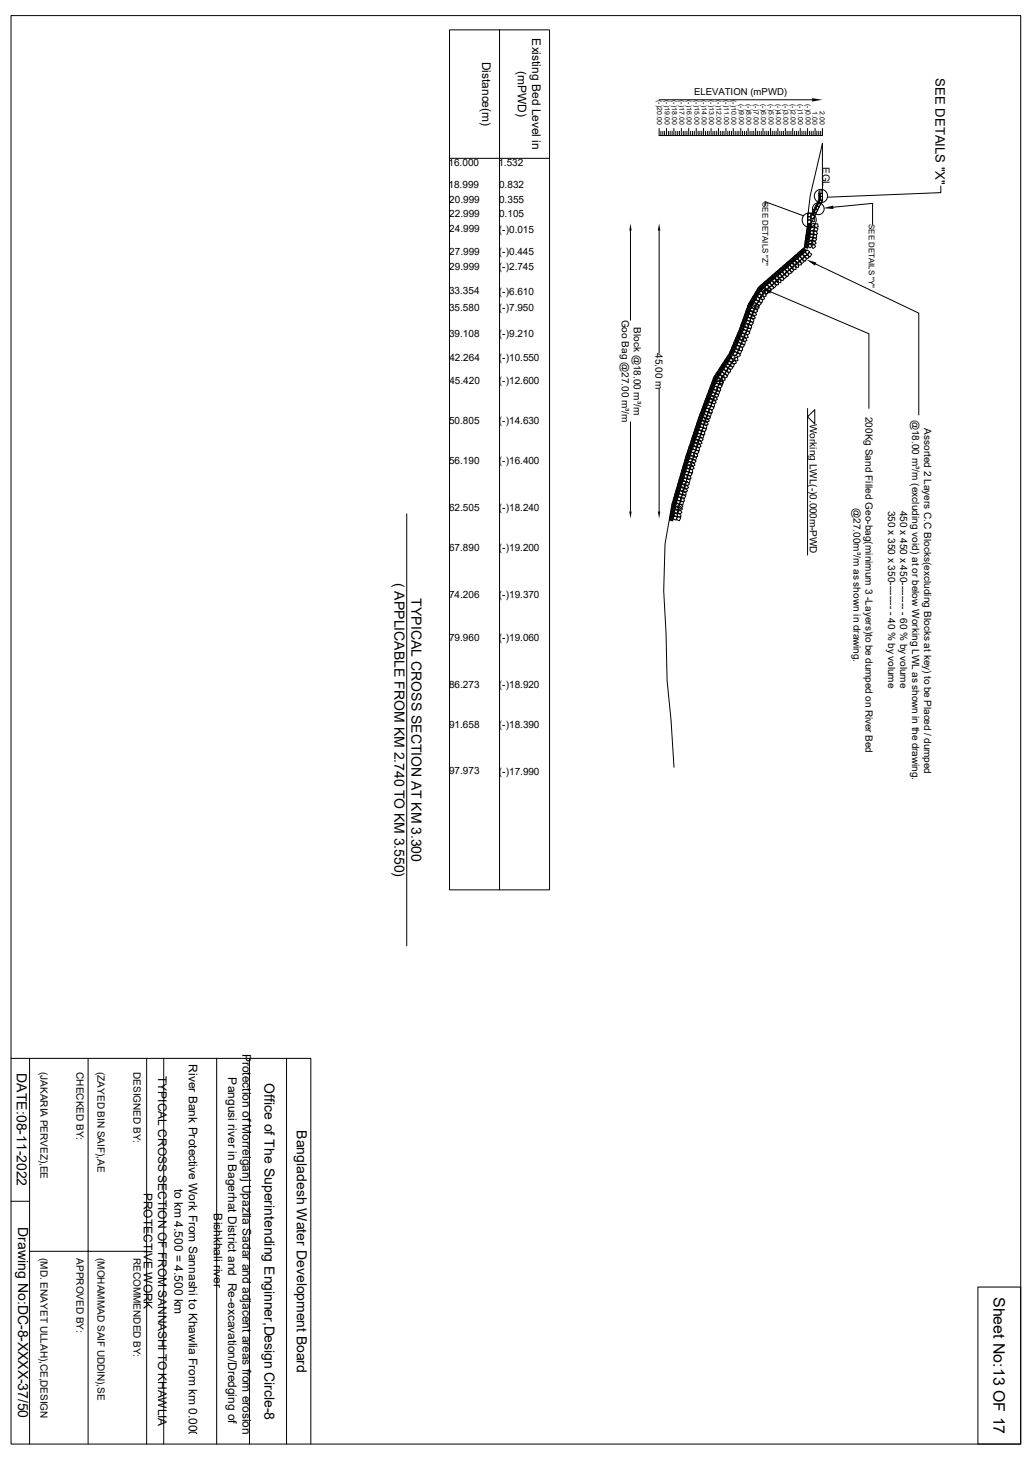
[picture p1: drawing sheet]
<svg xmlns="http://www.w3.org/2000/svg" width="297mm" height="420mm" viewBox="0 0 297 420" stroke-linecap="round" stroke-linejoin="round" font-family="sans-serif">
<g fill="none" stroke="#000" stroke-width=".29">
<path d="M3.2 4.5h290.6v410.9h-290.6zM129.4 8.6h28.8v247.4h-28.8zM143.8 8.6v247.4M189.7 37v2h47v-2M189.7 28.7h44M190.2 37.8v1.2M190.8 37.8v1.2M191.3 37.8v1.2M191.8 37v2M192.4 37.8v1.2M192.9 37.8v1.2M193.4 37.8v1.2"/>
<path d="M193.9 37v2M194.5 37.8v1.2M195 37.8v1.2M195.5 37.8v1.2M196.1 37v2M196.6 37.8v1.2M197.1 37.8v1.2M197.7 37.8v1.2M198.2 37v2M198.8 37.8v1.2M199.3 37.8v1.2M199.8 37.8v1.2"/>
<path d="M200.4 37v2M200.9 37.8v1.2M201.4 37.8v1.2M202 37.8v1.2M202.5 37v2M203 37.8v1.2M203.6 37.8v1.2M204.1 37.8v1.2M204.6 37v2M205.2 37.8v1.2M205.7 37.8v1.2M206.2 37.8v1.2"/>
<path d="M206.8 37v2M207.3 37.8v1.2M207.9 37.8v1.2M208.4 37.8v1.2M208.9 37v2M209.5 37.8v1.2M210 37.8v1.2M210.5 37.8v1.2M211 37v2M211.6 37.8v1.2M212.1 37.8v1.2M212.6 37.8v1.2"/>
<path d="M213.2 37v2M213.7 37.8v1.2M214.2 37.8v1.2M214.8 37.8v1.2M215.3 37v2M215.9 37.8v1.2M216.4 37.8v1.2M216.9 37.8v1.2M217.5 37v2M218 37.8v1.2M218.5 37.8v1.2M219.1 37.8v1.2"/>
<path d="M219.6 37v2M220.1 37.8v1.2M220.7 37.8v1.2M221.2 37.8v1.2M221.7 37v2M222.2 37.8v1.2M222.8 37.8v1.2M223.4 37.8v1.2M223.9 37v2M224.4 37.8v1.2M225 37.8v1.2M225.5 37.8v1.2"/>
<path d="M226 37v2M226.5 37.8v1.2M227.1 37.8v1.2M227.6 37.8v1.2M228.1 37v2M228.7 37.8v1.2M229.2 37.8v1.2M229.7 37.8v1.2M230.3 37v2M230.8 37.8v1.2M231.4 37.8v1.2M231.9 37.8v1.2"/>
<path d="M232.4 37v2M233 37.8v1.2M233.5 37.8v1.2M234 37.8v1.2M234.6 37v2M235.1 37.8v1.2M235.6 37.8v1.2M236.2 37.8v1.2M129.4 45.6h28.8M220.2 59.1l-.1-1.1 11.1 4.1M235.7 55.6l-.1 1.8-2.2 4.4M235.7 54.9h1v.7h-.6v.9h.6v1h-.6v-1h.6v-.9h-1z"/>
<path d="M235.8 55.6v1.8l-2.2 4.4M236.1 55.6v1.9l-2.3 4.3M236.1 57.5l.5 .3-.4 .8-.6-.3-.4 .9 .6 .3-.5 .9-.5-.3-.5 .8 .6 .3-.4 .9-.6-.3 .4-.9 .6 .3 .4-.8-.5-.3 .4-.9 .6 .3 .4-.9-.6-.3zM236.7 41.3l-3.5 15-.8 8.5-.9 6.4-13.2 11.4-2.9 4.8-2.7 7.6-2.8 6.7-4.4 6.7-4.3 11.5-3.8 11.5-4 13.5-2 11.6-.4 13.5 .7 12.2 .3 13.5 1.1 11.6 .9 13.4M236.7 55.6l-.1 2.2-4.2 8.4M236.7 41.2v16.5M239.8 59.6l11.3-1.1v6.1M270.8 53.5v1.9l-32.7 1.3M181.4 66.3v25.8M189.7 66.3v35.3M222.1 79.4l.7-.5a.94 .94 0 0 1-.9 .9zM222.3 79.7l.8-.5a.94 .94 0 0 1-1 .9z"/>
<path d="M222.5 79.9l.8-.5a.94 .94 0 0 1-1 .9zM223.2 78.4l.7-.5a.94 .94 0 0 1-.9 .9zM223.2 79.6h1l-.1 1h-1zM223.4 78.7l.7-.5a.94 .94 0 0 1-.9 .9zM223.6 79l.8-.5a.94 .94 0 0 1-1 .9zM223.8 79.1l.9-.2 .2 .9-.9 .2zM224.2 77.5l.8-.5a.94 .94 0 0 1-1 .9zM224.4 78.8l.7-.7 .7 .8-.8 .6zM224.4 79.8l1-.2 .2 1-1 .2zM224.5 77.8l.7-.5a.94 .94 0 0 1-.9 .9zM224.7 78.1l.7-.5a.94 .94 0 0 1-.9 .8zM225 79.5l.8-.6 .6 .7-.7 .6z"/>
<path d="M225.5 76.4l.5-.3a.94 .94 0 0 1-.9 .9zM225.5 77.6l.9 .3-.3 .9-.9-.3zM225.6 76.9l.7-.5a.94 .94 0 0 1-1 .9zM225.8 77.1l.7-.5a.94 .94 0 0 1-.9 .9zM225.9 77.3l.9-.4 .4 .9-.9 .4zM226.1 78.3l1 .3-.4 .9-.9-.3zM226.4 75.6l.7-.5a.94 .94 0 0 1-.9 .9zM226.5 78.1l.9-.5 .4 .9-.9 .5zM226.8 75.8l.5-.4a.94 .94 0 0 1-.9 .9zM226.9 76.2l.7-.5a.94 .94 0 0 1-.9 .9zM227.1 76.3l.8 .5-.5 .8-.8-.5zM227.5 74.7l.7-.5a.94 .94 0 0 1-1 .9z"/>
<path d="M227.5 75.8l1 .1-.1 .9h-.9zM227.7 75l.7-.5a.94 .94 0 0 1-.9 .9zM227.8 77l.8 .6-.6 .7-.8-.5zM227.9 75.3l.7-.5a.94 .94 0 0 1-.9 .8zM228.2 76.5l1 .1-.1 1-1-.1zM228.3 75.2h.9v1l-1-.1zM228.5 73.8l.7-.5a.94 .94 0 0 1-.9 .9zM228.8 74l.7-.5a.94 .94 0 0 1-.9 .9zM228.9 74.7l.9-.2 .2 .9-.9 .2zM228.9 75.9h1l-.1 1-.9-.1zM229 74.3l.7-.5a.94 .94 0 0 1-.9 .9zM229.5 74.4l.7-.7 .6 .8-.7 .6z"/>
<path d="M229.5 75.4l1-.2 .1 1-.9 .1zM229.6 72.9l.7-.6a.94 .94 0 0 1-.9 .9zM229.8 73.1l.7-.5a.94 .94 0 0 1-.9 .9zM230.1 73.4l.7-.5a.94 .94 0 0 1-.9 .9zM230.1 75.1l.7-.6 .7 .7-.7 .6zM230.6 73.2l.9 .3-.3 .9-.9-.3zM230.7 71.9l.7-.5a.94 .94 0 0 1-.9 .9zM230.9 72.2l.7-.5a.94 .94 0 0 1-.9 .9zM231 72.9l.9-.4 .4 .9-.9 .4zM231.1 72.5l.8-.5a.94 .94 0 0 1-1 .9zM231.2 73.9l1 .3-.4 .9-.9-.3zM231.6 73.7l.9-.5 .4 .9-.9 .4z"/>
<path d="M231.8 70h.1a.92 .92 0 0 1-.3 1.2zM232 68.6h.1a.92 .92 0 0 1-.3 1.2zM232.2 70.1h.1a.92 .92 0 0 1-.4 1.2zM232.2 67.2h.1a.92 .92 0 0 1-.3 1.2zM232.2 71.8l.8 .6-.5 .8-.8-.6zM232.3 68.6l.2 .1a.92 .92 0 0 1-.4 1.1zM232.4 65.8h.1a.92 .92 0 0 1-.3 1.2zM232.4 63.3h1v1h-1zM232.4 62.4h1v.9h-1zM232.4 61.4h1v1h-1zM232.5 70.6l.7-.6 .6 .8-.8 .5zM232.5 67.2l.2 .1a.92 .92 0 0 1-.4 1.2z"/>
<path d="M232.5 70.1h.1a.92 .92 0 0 1-.3 1.2zM232.6 64.3l.1 .1a.92 .92 0 0 1-.3 1.2zM232.6 69.6l.8-.6 .5 .8-.7 .6zM232.7 68.7h.1a.92 .92 0 0 1-.3 1.2zM232.7 65.8l.2 .1a.92 .92 0 0 1-.4 1.2zM232.8 72.6l.8 .5-.5 .8-.8-.5zM232.9 67.3h.1a.92 .92 0 0 1-.3 1.2zM233 64.4l.1 .1a.92 .92 0 0 1-.4 1.2zM233 66.6l.9-.3 .4 .8-.9 .4zM233.1 65.8l.1 .1a.92 .92 0 0 1-.3 1.2zM233.1 67.3l1 .1-.2 1-.9-.2zM233.3 64.5h.1a.92 .92 0 0 1-.3 1.2z"/>
<path d="M233.3 68.1l.8 .6-.6 .8-.8-.7zM233.4 64.5l.9-.2 .2 .9-.9 .2zM233.4 62.8h1v1h-1zM233.4 61.8h1v1h-1zM233.4 70.7l.8-.6 .5 .8-.7 .6zM233.6 65.3l.8 .4-.3 .8-.9-.3zM233.6 69.8l.7-.6 .6 .8-.8 .5zM234 66.7l.9-.3 .3 .9-.8 .3zM234.1 67.4l.9 .2-.1 .9-1-.1zM234.3 68.2l.7 .6-.6 .8-.7-.6zM234.4 64.5l.9-.2 .2 1-1 .1zM234.5 65.4l.9 .4-.4 .9-.9-.4z"/>
<path d="M234.7 75.9l29.7 14.2v29.3M210.9 99.4l.2-.1v.5l-.5 .8zM211.2 99.6l.2-.2v.5l-.5 .8zM211.5 98.1l.1-.1v.5l-.5 .8zM211.5 99.7l.2-.1v.5l-.5 .8zM211.8 98.3l.2-.1v.4l-.5 .8zM211.8 99.5l.9-.1 .2 1-1 .1zM212 96.8l.2-.1v.5l-.5 .8zM212.1 98.4l.2-.1v.5l-.5 .8zM212.3 97l.2-.1v.4l-.5 .8zM212.6 95.5l.1-.1v.4l-.5 .8zM212.6 98.4l.8 .6-.6 .7-.8-.6z"/>
<path d="M212.6 97.6l1 .2-.1 .9-1-.1zM212.7 97.1l.2-.1v.5l-.6 .8zM212.7 99.9l.9-.1 .1 1-.9 .1zM212.8 97l.9-.3 .4 .9-.9 .3zM212.9 95.7l.2-.2v.5l-.5 .8zM213.1 94.2l.1-.1 .1 .4-.5 .8zM213.2 96.1l.9-.3 .4 .9-.9 .3zM213.2 95.8l.2-.1v.4l-.5 .8zM213.4 94.3l.2-.1v.4l-.5 .9zM213.5 98.8l.7 .6-.5 .7-.8-.6zM213.5 92.8l.2-.1v.4l-.4 .9zM213.5 95.4l.8-.6 .6 .7-.7 .6z"/>
<path d="M213.5 98l1 .2-.1 .9-1-.1zM213.7 97.4l.9-.3 .4 .9-.9 .3zM213.7 94.4l.2-.1 .1 .4-.5 .9zM213.9 93l.1-.2 .1 .5-.5 .8zM214 91.5l.2-.1v.4l-.4 .9zM214.1 96.5l.9-.3 .3 .9-.9 .3zM214.2 93.1l.2-.1v.4l-.4 .8zM214.2 93.9l1 .3-.4 1-.8-.4zM214.3 93.3l1-.2 .1 .9-.9 .2zM214.4 91.7l.1-.2 .1 .4-.5 .9zM214.5 95.7l.7-.6 .6 .7-.7 .6zM214.5 90.2l.2-.2v.5l-.5 .8z"/>
<path d="M214.7 91.8l.2-.1v.4l-.4 .8zM214.8 90.3l.2-.1 .1 .4-.5 .8zM215 88.8l.1-.1 .1 .4-.5 .9zM215.1 91.3l.9 .1-.1 .9-.9-.1zM215.1 92.1l.8 .5-.6 .8-.8-.6zM215.2 90.4l.1-.1 .1 .4-.5 .9zM215.2 94.2l.9 .4-.4 .9-.9-.3zM215.2 90.7l.9-.4 .4 .8-.9 .5zM215.2 93.6l1-.2 .1 1-.9 .1zM215.3 88.9l.2-.1v.4l-.4 .9zM215.4 87.5l.2-.1v.4l-.4 .8zM215.5 89.8l.9-.4 .4 .9-.9 .3z"/>
<path d="M215.6 89.1l.2-.2 .1 .5-.5 .8zM215.8 87.6l.1-.1 .1 .4-.5 .9zM215.8 89.1l.7-.7 .7 .8-.7 .6zM216 91.6l1 .1-.1 1-1-.1zM216 92.4l.8 .5-.6 .8-.8-.5zM216.1 91l.9-.4 .4 .9-.9 .4zM216.2 86.3h.2l-.7 1.1zM216.2 87.8l.1-.2 .1 .5-.5 .8zM216.5 86.5l.2-.1-.7 1.1zM216.5 90.1l.8-.4 .4 .9-.9 .4zM216.5 87.6l.9 .3-.3 .9-.9-.3zM216.7 87.1l.9 .1v.9h-1z"/>
<path d="M216.7 89.4l.8-.7 .6 .8-.8 .6zM216.8 86.7h.2l-.7 1.1zM216.9 85.1l.2-.1-.7 1.1zM217 86.8l.6-.7 .7 .7-.7 .7zM217.2 85.3l.3-.1-.8 1.1zM217.4 87.9l1 .3-.4 1-.9-.4zM217.5 87.6l.9 .1v.9h-.9zM217.5 85.5l.3-.1-.8 1.1zM217.6 83.9l.3-.1-.7 1.1zM217.8 87.3l.6-.7 .7 .7-.7 .7zM217.8 85.4l.9 .2-.3 1-.9-.3zM217.9 84.1l.3-.1-.7 1.1z"/>
<path d="M218 84.8l.9-.2 .3 .9-.9 .2zM218.2 84.2h.3l-.7 1.1zM218.4 82.6h.2l-.7 1.1zM218.5 84l1-.3 .2 1-.9 .2zM218.6 85.9l.9 .2-.2 1-.9-.3zM218.7 82.8h.2l-.7 1.1zM218.9 82.2l.7-.5a.94 .94 0 0 1-.9 .8zM218.9 85.3l.9-.2 .2 .9-.9 .2zM218.9 83.3l.9-.5 .5 .9-.9 .5zM219 83h.2l-.7 1.1zM219.1 82.5l.7-.5a.94 .94 0 0 1-.9 .8zM219.3 82.7l.7-.5a.94 .94 0 0 1-.9 .9z"/>
<path d="M219.3 83.2l.7-.7 .7 .8-.7 .6zM219.4 84.5l.9-.3 .2 1-.9 .2zM219.8 83.8l.8-.4 .5 .8-.8 .5zM219.9 81.2l.7-.5a.94 .94 0 0 1-.9 .9zM220 83.9l.7-.6 .6 .7-.7 .7zM220.2 81.5l.7-.5a.94 .94 0 0 1-.9 .9zM220.4 81.8l.7-.5a.94 .94 0 0 1-.9 .9zM220.4 82l1 .3-.4 .9-.9-.3zM220.8 81.7l.9-.4 .4 .9-.9 .4zM221 80.3l.7-.5a.94 .94 0 0 1-.9 .9zM221.1 82.7l.9 .4-.3 .8-.9-.2zM221.2 80.6l.8-.5a.94 .94 0 0 1-1 .9z"/>
<path d="M221.4 82.5l.9-.4 .4 .8-.8 .5zM221.5 80.9l.7-.6a.94 .94 0 0 1-.9 .9zM221.9 84l28.2 12v21.5M222 80.7l.8 .5-.5 .8-.8-.5zM222.5 80.2l.9 .1v.9h-1zM222.7 81.4l.8 .6-.6 .8-.7-.6zM223.1 80.9l1 .1-.1 1-1-.1zM223.8 80.3l1 .1-.1 .9h-1zM189.7 111.8v35.4M201.3 119.8h.1a1.05 1.05 0 0 1-.5 1.2zM201.7 119.9l.1 .1a1.05 1.05 0 0 1-.5 1.2zM201.7 118.6l.2-.2v.5l-.5 .8z"/>
<path d="M202.1 118.7l.2-.1v.4l-.5 .8zM202.2 117.3l.2-.2v.5l-.5 .8zM202.2 119.7l.7-.6 .7 .7-.8 .6zM202.4 118.8l.2-.1v.5l-.5 .8zM202.6 117.4l.2-.1v.4l-.5 .8zM202.7 116l.2-.2v.5l-.5 .8zM202.9 117.5l.2-.1v.5l-.5 .8zM202.9 118.2l.9 .4-.3 .9-.9-.3zM203 116.1l.2-.1v.4l-.5 .8zM203 117.6l1-.2 .1 1-.9 .1zM203.2 114.6l.2-.1v.4l-.5 .8zM203.4 116.2l.2-.1v.4l-.5 .8z"/>
<path d="M203.5 114.7l.3-.1v.5l-.6 .8zM203.7 113.3l.2-.1v.4l-.5 .8zM203.8 116.4l.8 .6-.6 .7-.8-.5zM203.8 115.7h1l-.1 1-1-.1zM203.8 118.6l1 .3-.4 .9-.9-.3zM203.9 114.9l.2-.2v.5l-.5 .8zM203.9 117.9l1-.1 .1 .9-.9 .2zM204 115l.9-.4 .3 .9-.9 .4zM204 113.4l.3-.1v.4l-.5 .9zM204.2 111.9l.2-.1v.5l-.5 .8zM204.3 114.1l.9-.4 .4 .9-.9 .4zM204.4 113.5l.2-.1v.5l-.5 .8z"/>
<path d="M204.6 112.1l.2-.2v.5l-.5 .8zM204.6 113.4l.7-.6 .7 .7-.8 .6zM204.7 110.6l.2-.1v.5l-.5 .8zM204.7 116l1 .1-.1 1-1-.2zM204.7 116.8l.8 .5-.6 .8-.8-.6zM204.9 115.4l.8-.4 .4 .9-.9 .3zM204.9 112.2l.2-.1v.4l-.5 .8zM205.1 110.7l.2-.1v.5l-.5 .8zM205.2 114.5l.9-.4 .4 .8-.9 .5zM205.2 109.3l.2-.2v.5l-.5 .8zM205.3 112l.9 .3-.3 .9-.9-.3zM205.4 110.9l.2-.2v.5l-.5 .8z"/>
<path d="M205.4 111.3l.9-.2 .2 1-.9 .1zM205.5 113.7l.7-.6 .6 .8-.7 .6zM205.6 109.4l.2-.1v.4l-.5 .8zM205.7 108.2l.3-.3-.3 .9-.4 .3zM205.9 109.5l.2-.1v.5l-.5 .8zM206 108.4l.4-.2-.4 .8-.4 .3zM206.2 110.1l.8 .6-.6 .8-.8-.6zM206.2 109.3l.9 .1v1l-1-.1zM206.2 108.9l1-.2 .2 .9-.9 .3zM206.2 112.3l.9 .3-.3 .9-.9-.3zM206.3 108.6l.4-.3-.4 .9-.4 .2zM206.3 111.6l1-.1 .1 .9-.9 .2z"/>
<path d="M206.5 107l.3-.2-.3 .8-.4 .3zM206.8 107.2l.3-.3-.3 .9-.4 .2zM206.8 108.1l.9-.2 .2 .9-.9 .3zM207.1 107.4l.3-.3-.3 .9-.4 .2zM207.1 109.4l.9-.2 .2 1-.9 .2zM207.1 109.7l1 .1-.2 .9h-.9zM207.1 110.4l.8 .6-.6 .8-.8-.6zM207.2 105.8l.4-.3-.4 .9-.4 .2zM207.2 107.4l.9-.4 .4 .9-.9 .4zM207.5 106l.4-.3-.4 .9-.4 .2zM207.6 108.6l.9-.2 .2 .9-.9 .3zM207.8 106.2l.4-.2-.4 .8-.4 .3z"/>
<path d="M208 104.6l.4-.2-.4 .8-.4 .3zM208 108l.9-.5 .4 .9-.9 .4zM208.2 106.2l.8 .5-.5 .8-.8-.5zM208.3 104.8l.4-.2-.4 .8-.4 .3zM208.4 105.5l1 .1v1l-1-.1zM208.6 105l.4-.2-.4 .8-.4 .3zM208.7 105.2l.8-.6 .6 .7-.7 .6zM208.8 103.4l.4-.2-.4 .8-.4 .3zM209 106.7l.8 .5-.5 .8-.8-.5zM209.1 103.6l.4-.2-.4 .8-.4 .3zM209.3 106.1h.9v1l-1-.1zM209.4 103.8l.4-.3-.4 .9-.4 .2z"/>
<path d="M209.5 102.2l.4-.2-.4 .8-.3 .3zM209.5 105.7l.8-.6 .6 .7-.7 .7zM209.6 103.8l1 .3-.3 .9-1-.3zM209.8 102.4l.4-.2-.4 .8-.3 .3zM209.9 103.3l1-.2 .2 .9-1 .2zM210.1 102.6l.4-.2-.4 .8-.3 .3zM210.4 100.8l.1-.2v.5l-.5 .8zM210.4 102.4l1-.2 .2 1-.9 .2zM210.4 104.4l1 .2-.3 1-1-.3zM210.7 100.9l.1-.1v.4l-.5 .8zM210.7 103.8l1-.2 .2 .9-1 .2zM210.9 101.6l.8-.6 .5 .8-.7 .6z"/>
<path d="M211.1 101v.6l-.4 .6v-.7zM211.2 103l1-.2 .2 .9-.9 .2zM211.7 100.2l.9 .4-.4 .9-.9-.4zM211.8 102l.8-.6 .5 .8-.8 .6zM212.6 100.6l.8 .4-.3 .9-.9-.4zM232.4 119.9l2.1-2v4.1zM232.4 117.5v42.2M181.4 121.3v25.9M195.2 138.9h.3a1.05 1.05 0 0 1-.5 1.1zM195.6 139l.2-.1a1.05 1.05 0 0 1-.5 1.2zM195.6 137.5h.3a1.05 1.05 0 0 1-.5 1.1zM195.9 139.1l.3-.1a1.05 1.05 0 0 1-.5 1.2z"/>
<path d="M195.9 139.7l.9-.5 .4 .8-.8 .5zM196 137.7l.2-.1a1.05 1.05 0 0 1-.5 1.2zM196 136.2l.3-.1a1.05 1.05 0 0 1-.5 1.2zM196.2 138.9l.6-.7 .7 .7-.7 .7zM196.3 137.8l.3-.1a1.05 1.05 0 0 1-.5 1.2zM196.4 136.3l.2-.1a1.05 1.05 0 0 1-.5 1.2zM196.4 134.8l.3-.1a1.05 1.05 0 0 1-.5 1.2zM196.7 136.4l.3-.1a1.05 1.05 0 0 1-.5 1.2zM196.8 134.9l.2-.1a1.05 1.05 0 0 1-.5 1.2zM196.8 137.4l.9 .3-.3 .9-.9-.3zM196.8 133.5l.3-.1a1.05 1.05 0 0 1-.5 1.2zM196.8 136.7l.9-.2 .3 .9-1 .2z"/>
<path d="M196.8 139.9l.9-.5 .5 .9-.9 .5zM197.1 139.1l.7-.6 .6 .7-.7 .7zM197.1 135h.3a1.05 1.05 0 0 1-.5 1.1zM197.2 133.6l.2-.1a1.05 1.05 0 0 1-.5 1.2zM197.2 132.1l.3-.1a1.05 1.05 0 0 1-.5 1.2zM197.4 134.7h1v1h-1zM197.5 135.5l.8 .5-.5 .8-.8-.5zM197.5 133.6h.3a1.05 1.05 0 0 1-.5 1.1zM197.5 134.1l.9-.5 .4 .9-.8 .5zM197.6 132.2l.2-.1a1.05 1.05 0 0 1-.5 1.2zM197.7 137l.9-.3 .3 1-.9 .2zM197.7 137.7l.9 .2-.2 1-1-.3z"/>
<path d="M197.7 130.6h.2a1.05 1.05 0 0 1-.5 1.2zM197.8 133.2l.8-.5 .5 .9-.9 .4zM197.9 132.3l.3-.1a1.05 1.05 0 0 1-.5 1.2zM198 132.4l.7-.6 .7 .7-.7 .6zM198.1 130.7l.1 .1a1.05 1.05 0 0 1-.5 1.2zM198.2 129.2l.1 .1a1.05 1.05 0 0 1-.5 1.2zM198.4 135h.9v1l-1-.1zM198.4 135.8l.8 .4-.5 .9-.8-.5zM198.5 130.9h.1a1.05 1.05 0 0 1-.5 1.2zM198.5 134.4l.8-.5 .5 .8-.9 .5zM198.5 129.4h.2a1.05 1.05 0 0 1-.5 1.2zM198.6 127.9h.2a1.05 1.05 0 0 1-.6 1.2z"/>
<path d="M198.7 131l.9 .3-.3 .9-.9-.3zM198.7 130.3l.9-.2 .3 .9-1 .2zM198.7 133.4l.9-.4 .4 .8-.8 .5zM198.9 129.5h.1a1.05 1.05 0 0 1-.5 1.2zM199 132.7l.6-.7 .7 .7-.7 .7zM199 128l.1 .1a1.05 1.05 0 0 1-.5 1.1zM199.1 126.5l.1 .1a1.05 1.05 0 0 1-.5 1.2zM199.3 128.1l.2 .1a1.05 1.05 0 0 1-.5 1.2zM199.4 126.7h.2a1.05 1.05 0 0 1-.5 1.2zM199.4 128.3l1 .1-.1 .9h-.9zM199.4 129.1l.8 .5-.5 .8-.8-.5zM199.5 125.2l.1 .1a1.05 1.05 0 0 1-.5 1.1z"/>
<path d="M199.6 127.7l.8-.4 .4 .8-.8 .5zM199.6 131.3l.9 .3-.3 .9-.9-.3zM199.6 130.6l1-.2 .2 .9-1 .2zM199.8 126.8h.1a1.05 1.05 0 0 1-.5 1.2zM199.9 126.8l.8-.4 .4 .8-.8 .4zM199.9 125.3h.1a1.05 1.05 0 0 1-.5 1.2zM200 123.9h.1a1.05 1.05 0 0 1-.5 1.2zM200.1 126.1l.7-.7 .7 .7-.8 .7zM200.2 125.4l.2 .1a1.05 1.05 0 0 1-.5 1.2zM200.3 124h.1a1.05 1.05 0 0 1-.5 1.2zM200.4 128.6l.9 .1v.9h-1zM200.4 129.4l.8 .5-.6 .8-.8-.5z"/>
<path d="M200.4 122.5l.1 .1a1.05 1.05 0 0 1-.5 1.1zM200.4 128l.9-.4 .5 .8-.9 .5zM200.7 124.1h.1a1.05 1.05 0 0 1-.5 1.2zM200.7 127.1l.9-.4 .5 .8-.9 .4zM200.8 122.6h.1a1.05 1.05 0 0 1-.5 1.2zM200.8 124.6l.9 .3-.3 .9-.9-.3zM200.8 123.9l1-.2 .2 .9-1 .2zM200.9 121.2h.1a1.05 1.05 0 0 1-.5 1.2zM201 126.4l.7-.7 .7 .7-.7 .7zM201.1 122.7l.2 .1a1.05 1.05 0 0 1-.6 1.2zM201.2 121.2l.1 .1a1.05 1.05 0 0 1-.5 1.2zM201.5 121.4h.2a1.05 1.05 0 0 1-.5 1.2z"/>
<path d="M201.5 121.9l1 .1-.1 .9h-.9zM201.5 122.7l.9 .5-.6 .8-.8-.5zM201.6 121.3l.9-.4 .4 .9-.8 .4zM201.7 124.9l.9 .3-.3 .9-.9-.3zM201.7 124.2l1-.2 .2 .9-1 .2zM201.9 120.4l.9-.4 .4 .8-.8 .4zM202 120l.1 .1a1.05 1.05 0 0 1-.5 1.1zM202.4 122.2l1 .1v.9h-1zM202.5 123l.8 .5-.6 .8-.8-.5zM202.6 121.6l.8-.4 .4 .8-.8 .5zM202.9 120.7l.8-.4 .4 .8-.8 .4zM203.1 120.1l.8-.7 .6 .8-.7 .6z"/>
<path d="M117.1 147.8v124.3M192.9 148.4a.98 .98 0 0 1-.2 1.3zM193.2 147a.98 .98 0 0 1-.2 1.3zM193.3 148.5a.98 .98 0 0 1-.2 1.3zM193.4 145.6a.98 .98 0 0 1-.1 1.3zM193.5 147.1a.98 .98 0 0 1-.1 1.3zM193.6 144.4l.3-.1a1.05 1.05 0 0 1-.5 1.2zM193.6 148.5a.98 .98 0 0 1-.1 1.4zM193.8 145.7a.98 .98 0 0 1-.2 1.3zM193.9 147.2a.98 .98 0 0 1-.2 1.3zM194 144.5l.2-.1a1.05 1.05 0 0 1-.5 1.2zM194 147l.8-.6 .5 .8-.8 .6z"/>
<path d="M194 147.6l.9-.1 .1 1h-.9zM194.1 143l.2-.1a1.05 1.05 0 0 1-.5 1.2zM194.1 148.3l.8 .5-.3 .8-.9-.4zM194.1 145.8a.98 .98 0 0 1-.1 1.3zM194.1 146l.8-.5 .6 .8-.8 .5zM194.3 145.4l.6-.7 .7 .7-.7 .6zM194.4 144.6l.2-.1a1.05 1.05 0 0 1-.5 1.2zM194.4 143.1l.2-.1a1.05 1.05 0 0 1-.5 1.2zM194.4 141.6h.3a1.05 1.05 0 0 1-.5 1.1zM194.7 143.2l.3-.1a1.05 1.05 0 0 1-.5 1.2zM194.8 141.7l.2-.1a1.05 1.05 0 0 1-.5 1.2zM194.8 140.3l.3-.1a1.05 1.05 0 0 1-.5 1.2z"/>
<path d="M194.9 143.2l.9-.2 .3 .9-.9 .2zM194.9 143.8l.9 .3-.3 .9-.9-.2zM194.9 147.8l1-.1 .1 .9-1 .1zM194.9 147.2l.8-.6 .6 .8-.8 .6zM195 148.5l.9 .4-.4 .9-.9-.4zM195.1 146.2l.8-.5 .5 .7-.7 .6zM195.2 141.9l.2-.1a1.05 1.05 0 0 1-.5 1.2zM195.2 140.4l.3-.1a1.05 1.05 0 0 1-.6 1.2zM195.2 145.6l.7-.7 .7 .8-.7 .6zM195.5 140.5l.3-.1a1.05 1.05 0 0 1-.5 1.2zM195.5 141.2h1v1h-1zM195.6 141.9l.8 .6-.5 .8-.8-.6z"/>
<path d="M195.6 140.5l.9-.4 .4 .8-.8 .5zM195.8 143.4l1-.2 .2 .9-1 .3zM195.8 144.1l.9 .3-.2 .9-1-.3zM196.5 141.4l.9 .1v1l-.9-.1zM196.5 142.2l.9 .5-.6 .8-.8-.5zM196.6 140.8l.8-.4 .5 .8-.9 .5zM3.2 304.5h86.3v110.9M8.5 304.5v110.9M25.4 304.5v110.9M42.2 304.5v110.9M47.1 304.5v110.9M62.4 304.5v110.9"/>
<path d="M71.8 304.5v110.9M82.5 304.5v110.9M3.2 345.6h5.3M8.5 360h33.7M281.4 370.2h12.4v45.2h-12.4z"/>
<circle cx="236.3" cy="56.4" r="1.91"/>
<circle cx="232.9" cy="63.3" r="2.04"/>
<circle cx="235.5" cy="60.1" r="1.69"/>
</g>
<path d="M233.7 28.2l3 .5-3 .5zM181.4 64.3l.4 2h-.7zM189.7 64.3l.3 2h-.7zM232.1 74.7l2.8 .8-.4 .9zM236.9 59.9l2.9-.8 .1 1zM219.2 82.8l2.9 .7-.4 1zM181.1 147.2h.7l-.4 2zM189.3 147.2h.7l-.3 2z" fill="#000"/>
<text font-size="4.6" x="286" y="373" transform="rotate(90 286 373)">Sheet No:13 OF 17</text>
<g font-size="4">
<text x="113.6" y="167.6" transform="rotate(90 113.6 167.6)">( APPLICABLE FROM KM 2.740 TO KM 3.550)</text>
<text x="118.4" y="172.1" transform="rotate(90 118.4 172.1)">TYPICAL CROSS SECTION AT KM 3.300</text>
<text x="4.8" y="308.8" transform="rotate(90 4.8 308.8)">DATE:08-11-2022</text>
<text x="76.1" y="311.5" transform="rotate(90 76.1 311.5)">Office of The Superintending Enginner,Design Circle-8</text>
<text x="85.4" y="325.1" transform="rotate(90 85.4 325.1)">Bangladesh Water Development Board</text>
<text x="5.2" y="353" transform="rotate(90 5.2 353)">Drawing No:DC-8-XXXX-37/50</text>
</g>
<text font-size="3.8" x="269.2" y="22.4" transform="rotate(90 269.2 22.4)">SEE DETAILS &quot;X&quot;</text>
<g font-size="3.4">
<text x="153.2" y="11.1" transform="rotate(90 153.2 11.1)">Existing Bed Level in</text>
<text x="138.8" y="17.7" transform="rotate(90 138.8 17.7)">Distance(m)</text>
<text x="149" y="20.4" transform="rotate(90 149 20.4)">(mPWD)</text>
<text x="69.8" y="303.1" transform="rotate(90 69.8 303.1)">Protection of Morrelganj Upazila Sadar and adjacent areas from erosion o</text>
<text x="45.5" y="309.5" transform="rotate(90 45.5 309.5)">TYPICAL CROSS SECTION OF FROM SANNASHI TO KHAWLIA</text>
<text x="54.3" y="306.2" transform="rotate(90 54.3 306.2)">River Bank Protective Work From Sannashi to Khawlia From km 0.000</text>
<text x="65.6" y="310" transform="rotate(90 65.6 310)">Pangusi river in Bagerhat District and Re-excavation/Dredging of</text>
<text x="41.4" y="343.1" transform="rotate(90 41.4 343.1)">PROTECTIVE WORK</text>
<text x="50.2" y="342" transform="rotate(90 50.2 342)">to km 4.500 = 4.500 km</text>
<text x="61.5" y="349.1" transform="rotate(90 61.5 349.1)">Bishkhali river</text>
</g>
<g font-size="2.9">
<text x="129.1" y="47.6">16.000</text>
<text x="143.4" y="47.6">1.532</text>
<text x="236.7" y="48" transform="rotate(90 236.7 48)">EGL</text>
<text x="129.1" y="54">18.999</text>
<text x="129.3" y="58.3">20.999</text>
<text x="143.6" y="54">0.832</text>
<text x="143.6" y="58.3">0.355</text>
<text x="129.3" y="62.6">22.999</text>
<text x="143.6" y="62.6">0.105</text>
<text x="129.3" y="66.8">24.999</text>
<text x="143.6" y="66.9">(-)0.015</text>
<text x="129.3" y="73.3">27.999</text>
<text x="129.3" y="77.6">29.999</text>
<text x="143.6" y="73.3">(-)0.445</text>
<text x="143.6" y="77.6">(-)2.745</text>
<text x="129.2" y="84.7">33.354</text>
<text x="129.2" y="89.5">35.580</text>
<text x="143.6" y="84.8">(-)6.610</text>
<text x="143.6" y="89.5">(-)7.950</text>
<text x="179" y="91.9" transform="rotate(90 179 91.9)">Goo Bag @27.00 m³/m</text>
<text x="182.5" y="94.1" transform="rotate(90 182.5 94.1)">Block @18.00 m³/m</text>
<text x="129.2" y="97">39.108</text>
<text x="143.6" y="97">(-)9.210</text>
<text x="188.7" y="101.6" transform="rotate(90 188.7 101.6)">45.00 m</text>
<text x="129.3" y="103.8">42.264</text>
<text x="143.6" y="103.8">(-)10.550</text>
<text x="129.3" y="110.5">45.420</text>
<text x="143.6" y="110.5">(-)12.600</text>
<text x="249.1" y="119.9" transform="rotate(90 249.1 119.9)">200Kg Sand Filled Geo-bag(minimum 3 -Layers)to be dumped on River Bed</text>
<text x="129.2" y="122">50.805</text>
<text x="143.6" y="122">(-)14.630</text>
<text x="233" y="121.9" transform="rotate(90 233 121.9)">Working LWL(-)0.000m-PWD</text>
<text x="262.5" y="120.7" transform="rotate(90 262.5 120.7)">@18.00 m³/m (excluding void) at or below Working LWL as shown in the drawing.</text>
<text x="265.9" y="123.2" transform="rotate(90 265.9 123.2)">Assorted 2 Layers C.C Blocks(excluding Blocks at key) to be Placed / dumped</text>
<text x="129.2" y="133.5">56.190</text>
<text x="143.6" y="133.6">(-)16.400</text>
<text x="129.2" y="147">62.505</text>
<text x="143.6" y="147">(-)18.240</text>
<text x="245.6" y="146.1" transform="rotate(90 245.6 146.1)">@27.00m³/m as shown in drawing.</text>
<text x="255.6" y="146.9" transform="rotate(90 255.6 146.9)">350 x 350 x 350-------- - 40 % by volume</text>
<text x="259" y="146.9" transform="rotate(90 259 146.9)">450 x 450 x 450-------- - 60 % by volume</text>
<text x="129.2" y="158.5">67.890</text>
<text x="143.6" y="158.5">(-)19.200</text>
<text x="129.2" y="172">74.206</text>
<text x="143.6" y="172">(-)19.370</text>
<text x="129.2" y="184.3">79.960</text>
<text x="143.6" y="184.3">(-)19.060</text>
<text x="129.2" y="197.8">86.273</text>
<text x="143.6" y="197.8">(-)18.920</text>
<text x="129.2" y="209.3">91.658</text>
<text x="143.6" y="209.3">(-)18.390</text>
<text x="129.2" y="222.8">97.973</text>
<text x="143.6" y="222.8">(-)17.990</text>
<text x="11.6" y="308.4" transform="rotate(90 11.6 308.4)">(JAKARIA PERVEZ),EE</text>
<text x="22" y="308.4" transform="rotate(90 22 308.4)">CHECKED BY:</text>
<text x="28.1" y="308.4" transform="rotate(90 28.1 308.4)">(ZAYED BIN SAIF),AE</text>
<text x="38.4" y="308.4" transform="rotate(90 38.4 308.4)">DESIGNED BY:</text>
<text x="11.6" y="361.8" transform="rotate(90 11.6 361.8)">(MD. ENAYET ULLAH),CE,DESIGN</text>
<text x="22" y="362" transform="rotate(90 22 362)">APPROVED BY:</text>
<text x="28.1" y="361.8" transform="rotate(90 28.1 361.8)">(MOHAMMAD SAIF UDDIN),SE</text>
<text x="38.4" y="361.8" transform="rotate(90 38.4 361.8)">RECOMMENDED BY:</text>
</g>
<text font-size="2.8" x="199.7" y="27.4">ELEVATION (mPWD)</text>
<g font-size="2.3">
<text x="219.4" y="58.2" transform="rotate(90 219.4 58.2)">SEE DETAILS &quot;Z&quot;</text>
<text x="250.1" y="64.4" transform="rotate(90 250.1 64.4)">SEE DETAILS &quot;Y&quot;</text>
</g>
<g font-size="2">
<text x="189.1" y="28.8" transform="rotate(90 189.1 28.8)">(-)20.00</text>
<text x="191.3" y="28.8" transform="rotate(90 191.3 28.8)">(-)19.00</text>
<text x="193.4" y="28.8" transform="rotate(90 193.4 28.8)">(-)18.00</text>
<text x="195.6" y="28.8" transform="rotate(90 195.6 28.8)">(-)17.00</text>
<text x="197.7" y="28.8" transform="rotate(90 197.7 28.8)">(-)16.00</text>
<text x="199.9" y="28.8" transform="rotate(90 199.9 28.8)">(-)15.00</text>
<text x="202" y="28.8" transform="rotate(90 202 28.8)">(-)14.00</text>
<text x="204.1" y="28.8" transform="rotate(90 204.1 28.8)">(-)13.00</text>
<text x="206.2" y="28.8" transform="rotate(90 206.2 28.8)">(-)12.00</text>
<text x="208.4" y="28.8" transform="rotate(90 208.4 28.8)">(-)11.00</text>
<text x="210.5" y="28.8" transform="rotate(90 210.5 28.8)">(-)10.00</text>
<text x="212.7" y="29.9" transform="rotate(90 212.7 29.9)">(-)9.00</text>
<text x="214.8" y="29.9" transform="rotate(90 214.8 29.9)">(-)8.00</text>
<text x="217" y="29.9" transform="rotate(90 217 29.9)">(-)7.00</text>
<text x="219.1" y="29.9" transform="rotate(90 219.1 29.9)">(-)6.00</text>
<text x="221.2" y="29.9" transform="rotate(90 221.2 29.9)">(-)5.00</text>
<text x="223.4" y="29.9" transform="rotate(90 223.4 29.9)">(-)4.00</text>
<text x="225.5" y="29.9" transform="rotate(90 225.5 29.9)">(-)3.00</text>
<text x="227.6" y="29.9" transform="rotate(90 227.6 29.9)">(-)2.00</text>
<text x="229.7" y="29.9" transform="rotate(90 229.7 29.9)">(-)1.00</text>
<text x="231.9" y="29.9" transform="rotate(90 231.9 29.9)">(-)0.00</text>
<text x="233.8" y="31.9" transform="rotate(90 233.8 31.9)">1.00</text>
<text x="236" y="31.9" transform="rotate(90 236 31.9)">2.00</text>
</g>
</svg>
